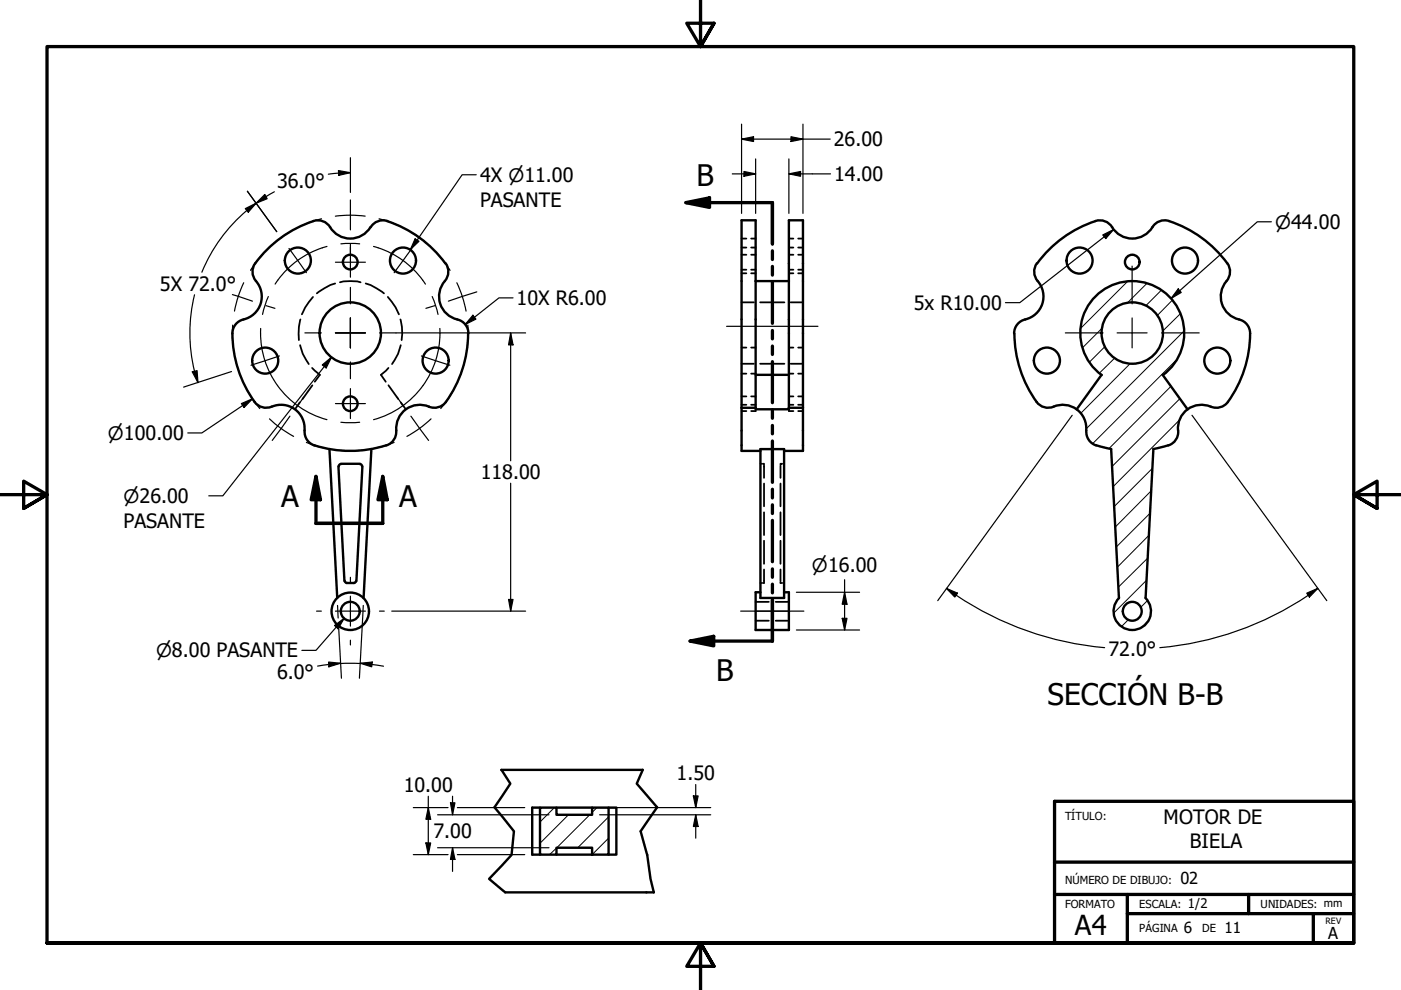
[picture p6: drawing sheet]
<svg xmlns="http://www.w3.org/2000/svg" width="297mm" height="210mm" viewBox="0 0 297 210" stroke-linecap="round" stroke-linejoin="round" font-family="sans-serif">
<!-- layer: Hatch (ANSI) -->
<g fill="none" stroke="#000" stroke-width=".21">
<path d="M239.1 59.7l-10 9.9M233.7 69.6l-4.1 4.1M234.3 73.5l-3.3 3.2M236.3 75.9l-3.2 3.2M239.6 77.1l-10.4 10.5M243.1 60.1l-4.1 4.1M246.3 61.5l-3.3 3.3M248.5 63.7l-3.1 3.2M249.5 76.2l-17.8 17.8M250.3 66.5l-3.8 3.7M251 70.2l-20.7 20.7M244.3 99.3l-8.1 8.1"/>
<path d="M248.3 81.9l-13.2 13.2M250.1 89.1l-14.1 14.1M250.2 84.5l-14.4 14.4M243.3 118.3l-6.2 6.2M243.5 113.6l-6.6 6.6M243.8 108.9l-7.1 7.1M244 104.1l-7.5 7.6M239.3 131.4l-1.5 1.4M243.1 123l-7 7M243.3 127.4l-1.4 1.3M243.4 131.7l-1.3 1.2M117.5 171.2l-3 3.1"/>
<path d="M118 179.8l-1.5 1.4M120.5 172.8l-6 6M125 172.8l-7 6.9M126.6 171.2l-1.1 1M129 177.7l-3.5 3.5M129 173.2l-6.5 6.5"/>
</g>
<!-- layer: Hidden (ANSI) -->
<g fill="none" stroke="#000" stroke-width=".38">
<path d="M72.1 59.9a9.6 9.6 0 0 1 4.4 0M157.2 57.2h1M157.2 54h1M157.2 57.9h1M157.2 52.5h1M157.2 50.6h1M159.3 57.2h.9M159.3 54h.9M159.3 57.9h.9M159.3 52.5h.9M159.3 50.6h.9M167.3 57.2h.9"/>
<path d="M167.3 54h.9M167.3 57.9h.9M167.3 52.5h.9M167.3 50.6h.9M169.2 57.2h1M169.2 54h1M169.2 57.9h1M169.2 52.5h1M169.2 50.6h1M63.6 73.2a9.6 9.6 0 0 0 1.9 4M63.7 67.7a11.2 11.2 0 0 0-.3 4.4M66.2 78l1.6 1.5-1.1 1.4"/>
<path d="M66.4 63a11.4 11.4 0 0 0-2.4 3.6M71.1 60.1a12.4 12.4 0 0 0-3.9 2.1M77.5 60.1a12.4 12.4 0 0 1 3.9 2.1M82.2 63a11.4 11.4 0 0 1 2.4 3.6M82.4 78l-1.6 1.5 1 1.4M84.9 67.7a10.1 10.1 0 0 1 .3 4.4M85 73.2a9.6 9.6 0 0 1-1.9 4M157.2 79.2h1M157.2 73.7h1M157.2 64.1h2.6M157.2 77.1h2.6M159.3 79.2h.9"/>
<path d="M159.3 73.7h.9M161.2 64.1h5.1M161.2 77.1h5.1M167.3 79.2h.9M167.3 73.7h.9M167.6 64.1h2.6M167.6 77.1h2.6M169.2 79.2h1M169.2 73.7h1M63.6 85.3l-1.1 1.5M66.2 81.7l-2.1 2.9M82.4 81.7l2.1 2.9"/>
<path d="M85 85.3l1 1.5M157.2 87.2h1M157.2 84h1M157.2 85.8h1M159.3 84h.9M159.3 85.8h.9M160.2 86.8v.1M160.2 87v.2h-.9M161.2 98.3h.3M161.7 98.3h.3v.2M162 98.7v2.6M165.5 98.7v2.6"/>
<path d="M165.7 98.3h-.2v.2M166 98.3h.2M167.3 86.8v.1M167.3 87v.2h.9M167.3 84h.9M167.3 85.8h.9M169.2 87.2h1M169.2 84h1M169.2 85.8h1M162 102.5v4.9M162 108.6v4.8M162 114.7v4.8"/>
<path d="M165.5 102.5v4.9M165.5 108.6v4.8M165.5 114.7v4.8M160.2 127.6h2.8M160.2 131.6h2.8M161.2 123.6h.3M162 120.7v2.6M162 123.5v.1h-.3M164.5 127.6h2.8M164.5 131.6h2.8M165.5 120.7v2.6M165.5 123.5v.1h.2"/>
<path d="M166 123.6h.2M138.6 189.1v.1"/>
</g>
<!-- layer: Visible (ANSI) -->
<g fill="none" stroke="#000" stroke-width=".51">
<path d="M54.1 55.8a3.3 3.3 0 0 0 .6 4.4 5.1 5.1 0 0 1-3.6 7.7 3 3 0 0 0-1.8 2.8 25 25 0 0 0 4.7 14.5M70 48.2a5 5 0 0 0 8.5 0M70 48.2a3 3 0 0 0-3.5-1.3 25.2 25.2 0 0 0-12.4 9M82.1 46.9a25 25 0 0 1 12.3 9M82.1 46.9a3 3 0 0 0-3.5 1.3M94.3 59.6a5.1 5.1 0 0 0 3.2 8.3 3 3 0 0 1 1.8 2.8M94.5 55.8a3 3 0 0 1-.2 3.8M160.2 59.6v-12.9h-3v39.8M160.2 59.6v26.9M160.2 59.6h7.1M219.8 55.8a3.3 3.3 0 0 0 .6 4.4 5.1 5.1 0 0 1-3.6 7.7 3 3 0 0 0-1.8 2.8M235.8 48.2a5 5 0 0 0 8.5 0"/>
<path d="M235.8 48.2a3 3 0 0 0-3.5-1.3 25.2 25.2 0 0 0-12.4 9M244.3 48.2a2.98 2.98 0 0 1 3.6-1.3 25 25 0 0 1 12.3 9M260.2 55.8a3.3 3.3 0 0 1-.6 4.4 5.1 5.1 0 0 0 3.7 7.7 3 3 0 0 1 1.7 2.8 25 25 0 0 1-4.7 14.5M99.3 70.7a25 25 0 0 1-4.8 14.5M160.2 79.5h7.1M215.1 70.7a25 25 0 0 0 4.7 14.5M233.6 79.5l-5.3 7.3M233.6 79.5a11 11 0 0 1-1.7-16.3 11 11 0 0 1 16.3 0 11 11 0 0 1-1.7 16.3M246.5 79.5l5.3 7.3M54 85.2a3.3 3.3 0 0 0 4.3 .8 5 5 0 0 1 6.3 5.3M64.6 91.3a3 3 0 0 0 2.1 3.1M66.6 94.4a25 25 0 0 0 15.3 0"/>
<path d="M69.8 95.2l1.7 31.6M71.8 98.9l1.2 24.3M72.3 98.3h4M72.3 98.4l-.4 .1-.1 .4M76.3 98.4l.3 .1 .2 .4M76.8 98.9l-1.2 24.3M78.7 95.2l-1.6 31.6M91 86.2a5 5 0 0 0-7 5.1 3.1 3.1 0 0 1-2.1 3.1M94.6 85.2a3 3 0 0 1-3.7 1M157.2 86.5v9.1h4M157.2 86.5h3M160.2 86.5v.3h7.1v-.3"/>
<path d="M161.2 95.2h5v31.6h-5zM167.3 86.5v-39.8h2.9v39.8M167.3 86.5h2.9M170.2 86.5v9.1h-4M219.8 85.2a3 3 0 0 0 3.6 1M223.4 86.2a5 5 0 0 1 6.9 5.1 3.1 3.1 0 0 0 2.1 3.1M232.4 94.4l3.2 .8 1.6 31.6a4 4 0 0 0 0 5.6 4 4 0 0 0 5.7 0 4 4 0 0 0 0-5.6l1.6-31.6M247.7 94.4l-3.2 .8M249.8 91.3a3 3 0 0 1-2.1 3.1M260.4 85.2a3.3 3.3 0 0 1-4.4 .8 5 5 0 0 0-6.2 5.3M73.1 123.2l.2 .3 .3 .1M73.5 123.6h1.6"/>
<path d="M75.5 123.2l-.1 .2-.4 .2M161.2 125.6h-1v8h7.1v-8h-1.1M106.3 163.2h30M114.5 171.2h3.5v1.6h7.5v-1.6h3.5v10h-3.5v-1.5h-7.5v1.5h-3.5zM114.5 171.2h-1.7v10h1.7M118 171.2h7.5M129 171.2h1.7v10h-1.7M107.1 189.2h31.5M118 181.2h7.5"/>
<circle cx="63.2" cy="55.2" r="2.76"/>
<circle cx="74.3" cy="55.6" r="1.56"/>
<circle cx="85.4" cy="55.2" r="2.76"/>
<circle cx="228.9" cy="55.2" r="2.76"/>
<circle cx="240.1" cy="55.6" r="1.56"/>
<circle cx="251.2" cy="55.2" r="2.76"/>
<circle cx="56.2" cy="76.5" r="2.76"/>
<circle cx="74.3" cy="70.6" r="6.5"/>
<circle cx="92.4" cy="76.5" r="2.76"/>
<circle cx="222" cy="76.5" r="2.76"/>
<circle cx="240.1" cy="70.6" r="6.5"/>
<circle cx="258.1" cy="76.5" r="2.76"/>
<circle cx="74.3" cy="85.6" r="1.56"/>
<circle cx="74.3" cy="129.6" r="4"/>
<circle cx="74.3" cy="129.6" r="2"/>
<circle cx="240.1" cy="129.6" r="2"/>
</g>
<!-- layer: Break Line (ANSI) -->
<path d="M106.3 163.2l1.9 3-3.4 5 4.2 5-.5 5.1-4.8 5 3.4 2.9M136.3 163.2l-1.3 3 4.3 5-3.5 5 1.4 5.1 .7 5 .7 2.9" fill="none" stroke="#000" stroke-width=".51"/>
<!-- layer: Hidden (ANSI) -->
<g fill="#000">
<circle cx="116.7" cy="179.7" r=".19"/>
<circle cx="116.7" cy="172.8" r=".19"/>
<circle cx="126.8" cy="172.8" r=".19"/>
<circle cx="126.8" cy="179.7" r=".19"/>
</g>
<!-- layer: Section Line (ANSI) -->
<g fill="none" stroke="#000" stroke-width=".7">
<path d="M145.4 43l5-1.1v2.1zM145.4 43h18.4v8.7M163.8 53.2v1.8M163.8 56.5v1.8M163.8 59.8v8.8M163.8 70.1v1.8M163.8 73.4v1.8M163.8 76.7v8.7M163.8 86.9v1.8M163.8 90.2v1.8M163.8 93.5v8.8M67 101l.9 5h-1.9z"/>
<path d="M67 101v10h14.2v-10M81.2 101l.9 5h-2zM163.8 103.7v1.9M163.8 107v1.9M163.8 110.3v8.8M146.3 135.9l5-1v2zM163.8 120.6v1.8M163.8 123.9v1.8M163.8 127.2v8.7h-17.5"/>
</g>
<g fill="#000">
<path d="M145.4 43l5-1.1v2.1z" fill-rule="evenodd"/>
<path d="M67 101l.9 5h-1.9z" fill-rule="evenodd"/>
<path d="M81.2 101l.9 5h-2z" fill-rule="evenodd"/>
<path d="M146.3 135.9l5-1v2z" fill-rule="evenodd"/>
</g>
<!-- layer: Border (ANSI) -->
<path d="M148.5 -.1v10l-2.9-5h5.8l-2.9 5 2.9-5M0 104.9h10l-5-2.9v5.8l5-2.9-5 2.9M297 104.9h-10l5-2.9v5.8l-5-2.9 5 2.9M10 199.9v-190h277v190h-277h277M151.4 204.9l-2.9-5 2.9 5h-5.8l2.9-5v10" fill="none" stroke="#000" stroke-width=".7"/>
<!-- layer: Title (ANSI) -->
<path d="M223.6 169.9h63.4v30h-63.4zM223.6 189.6h63.4M223.6 182.8h63.4M239 189.6v10.3M239 193.7h39.4M264.7 189.6v4.1M287 193.7h-8.6v6.2" fill="none" stroke="#000" stroke-width=".7"/>
<!-- layer: Center Mark (ANSI) -->
<g fill="none" stroke="#000" stroke-width=".25">
<path d="M61.3 52.7l3.7 5.1M71.1 55.6h6.4M74.3 52.4v6.4M74.3 42.4v6.3M74.3 51.8v2M87.3 52.7l-3.7 5.1M240 56.4v8M49.3 62.5l4.2 1.4M56.4 64.8l1.9 .6M59.2 75.5l-6 1.9M64.6 70.6h3.5M71.1 70.6h6.4z"/>
<path d="M74.3 67.4v6.4zM74.3 60.9v3.5M74.3 76.7v3.6M80.5 70.6h3.4M89.3 75.5l6.1 1.9M92.2 64.8l-1.9 .6M101.1 61.9l-6 2M225.9 70.6h8M236.9 70.6h6.3M240 67.4v6.4M246.3 70.6h8M61.5 88.2l-3.8 5.2"/>
<path d="M64.4 84.2l-1.2 1.6M71.1 85.6h6.4M74.3 82.4v6.3M84.2 84.2l1.1 1.6M87.1 88.2l3.8 5.2M67.1 129.6h1M71.1 129.6h6.4M74.3 122.4v1M74.3 126.4v6.4M74.3 135.7v1.1M80.5 129.6h1"/>
</g>
<!-- layer: Dimension (ANSI) -->
<g fill="none" stroke="#000" stroke-width=".25">
<path d="M71.8 36.2l2.5 .4-2.5 .6zM71.8 36.7l-2.2 .2M74.3 36.6l-2.5 .1M74.3 33.4v7.4M101 37.1h-3l-11 15.8M155.3 36.9h4.9M157.2 29.5l2.6-.5v1zM157.2 29.5h18.8M157.2 26.3v18.9M157.7 36.4l2.5 .5-2.5 .5zM160.2 33.7v11.5M167.3 36.9l2.4-.5v1z"/>
<path d="M167.3 36.9h8.8M167.3 33.7v11.5M167.7 29l2.5 .5-2.5 .5zM170.2 26.3v18.9M52 44.2l2.3-1.1-1.7 1.9zM52.5 40.5l6.2 8.6M54.3 43.1l1.8-1.9 .5 .9zM56.4 41.7a34 34 0 0 0-13.6 16M58.2 40.7l-1.8 1M88 50.6l.8 .6-1.8 1.7zM233.8 49.8l2.3-1.1-1.7 1.9zM236.1 48.7l-19.9 15.5h-3"/>
<path d="M269.6 47h-3l-18.3 16.3M40.8 78.8l1-.2 .2 2.5zM41.2 62.5a34 34 0 0 0 0 16.2M41.3 78.7l.7 2.4M49.1 78.8l-10.2 3.3M68.3 77.4l2-1.7-1.1 2.3zM70.3 75.7l-23.1 29.4h-2.9M83.9 70.6h27.5M100.3 66.8l.6 .9-2.3 1.1zM108.3 70.6l.5 2.5h-1zM108.3 70.6v27.1M108.8 63.2h-3l-7.2 5.6"/>
<path d="M249.8 61.2l.6 .8-2.1 1.3zM51.2 85.6l2.3-1-1.7 1.8zM53.5 84.6l-10.7 7.2h-3M227.3 88l-28.5 39.4M252.7 88l28.6 39.4M108.3 102.5v27.1M70.9 132.6l2.1-1.5-1.3 2.2zM71.6 128.4v1.1M71.6 129.7l.1 1.3M71.8 133.3l.6 10.5M73 131.1l-6 6.8h-3M77 129.7l-.8 14.1"/>
<path d="M77 128.4v1.1M83.1 129.6h28.3M107.8 127.1h1l-.5 2.5zM168.8 133.6h13.4M168.8 125.6h13.4M178.6 131.1h1l-.5 2.5zM179.1 125.6l.5 2.5h-1zM179.1 122.9v10.7M200.7 124.7l2.3 1.1-.6 .8zM200.7 124.7a66.9 66.9 0 0 0 33.5 12.6M277.1 125.8l2.3-1.1-1.8 1.9zM279.4 124.7a66.4 66.4 0 0 1-33.5 12.6"/>
<path d="M69.7 140.4l2.5 .2-2.5 .8zM72.2 140.7h4.2M72.2 140.6l-4.9 .6M76.4 140.6l2.5-.2-.1 1zM76.4 140.6l2.5 .3M78.8 140.9l2.5 .4M87.6 171.2h7.4M90.3 178.7h1l-.5 2.5zM90.8 171.2l.5 2.5h-1zM90.8 168.8v12.4M92.8 172.8h23.6M92.8 179.7h23.6"/>
<path d="M95.5 170.2h1l-.6 2.6zM95.9 179.7l.6 2.5h-1zM95.9 168.8v4M95.9 179.7v5.1M97 171.2h14.3M127.1 172.8h23.6M127.1 171.2h23.6M147 168.8h1l-.5 2.4zM147.5 172.8l.5 2.4h-1zM147.5 166.3v4.9M147.5 172.8v4.9M87.6 181.2h7.4"/>
<path d="M97 181.2h14.3"/>
</g>
<g fill="#000">
<path d="M71.8 36.2l2.5 .4-2.5 .6z" fill-rule="evenodd"/>
<path d="M157.7 36.4l2.5 .5-2.5 .5z" fill-rule="evenodd"/>
<path d="M157.2 29.5l2.6-.5v1z" fill-rule="evenodd"/>
<path d="M167.7 29l2.5 .5-2.5 .5z" fill-rule="evenodd"/>
<path d="M167.3 36.9l2.4-.5v1z" fill-rule="evenodd"/>
<path d="M52 44.2l2.3-1.1-1.7 1.9z" fill-rule="evenodd"/>
<path d="M54.3 43.1l1.8-1.9 .5 .9z" fill-rule="evenodd"/>
<path d="M88 50.6l.8 .6-1.8 1.7z" fill-rule="evenodd"/>
<path d="M233.8 49.8l2.3-1.1-1.7 1.9z" fill-rule="evenodd"/>
<path d="M40.8 78.8l1-.2 .2 2.5z" fill-rule="evenodd"/>
<path d="M68.3 77.4l2-1.7-1.1 2.3z" fill-rule="evenodd"/>
<path d="M100.3 66.8l.6 .9-2.3 1.1z" fill-rule="evenodd"/>
<path d="M108.3 70.6l.5 2.5h-1z" fill-rule="evenodd"/>
<path d="M249.8 61.2l.6 .8-2.1 1.3z" fill-rule="evenodd"/>
<path d="M51.2 85.6l2.3-1-1.7 1.8z" fill-rule="evenodd"/>
<path d="M70.9 132.6l2.1-1.5-1.3 2.2z" fill-rule="evenodd"/>
<path d="M107.8 127.1h1l-.5 2.5z" fill-rule="evenodd"/>
<path d="M178.6 131.1h1l-.5 2.5z" fill-rule="evenodd"/>
<path d="M179.1 125.6l.5 2.5h-1z" fill-rule="evenodd"/>
<path d="M200.7 124.7l2.3 1.1-.6 .8z" fill-rule="evenodd"/>
<path d="M277.1 125.8l2.3-1.1-1.8 1.9z" fill-rule="evenodd"/>
<path d="M69.7 140.4l2.5 .2-2.5 .8z" fill-rule="evenodd"/>
<path d="M76.4 140.6l2.5-.2-.1 1z" fill-rule="evenodd"/>
<path d="M90.3 178.7h1l-.5 2.5z" fill-rule="evenodd"/>
<path d="M90.8 171.2l.5 2.5h-1z" fill-rule="evenodd"/>
<path d="M95.5 170.2h1l-.6 2.6z" fill-rule="evenodd"/>
<path d="M147 168.8h1l-.5 2.4z" fill-rule="evenodd"/>
<path d="M147.5 172.8l.5 2.4h-1z" fill-rule="evenodd"/>
<path d="M95.9 179.7l.6 2.5h-1z" fill-rule="evenodd"/>
</g>
<!-- layer: Centerline (ANSI) -->
<g fill="none" stroke="#000" stroke-width=".25">
<path d="M51.7 59.9l-1.2 3-.8 3.1M55.9 53.7l-2.8 3.6M61.2 49.3l-3.2 2.3M68.2 46.4l-4.3 1.5M69.3 52.2a19 19 0 0 0-11 8M71.1 45.8l3.2-.2 3.1 .2M72.3 51.7h4M79.2 52.2a19 19 0 0 1 11 8M80.4 46.4l4.2 1.5M87.3 49.3l3.2 2.3M92.7 53.7l2.7 3.6M96.9 59.9l1.1 3 .8 3.1"/>
<path d="M49.3 68.9l.1 4.6M50 76.4l1.2 3.8M55.3 69.6a19 19 0 0 0 14 19.4M56.9 62.9l-1.2 3.8M91.6 62.9l1.3 3.8M93.3 69.6a19 19 0 0 1-14.1 19.4M98.6 76.4l-1.3 3.8M99.2 68.9l-.1 4.6M154.1 69.2h19.3M52.5 82.9l2.6 3.7M57.1 88.8l2.5 2 2.7 1.7M65 93.8l4.3 1.3"/>
<path d="M72.3 95.5h4M72.3 89.5h4M83.6 93.8l-4.4 1.3M91.4 88.8l-2.5 2-2.6 1.7M96 82.9l-2.6 3.7M157 129.6h10.4M160.1 129.6h10.3"/>
</g>
<g font-size="6.3">
<text x="147.7" y="39.3">B</text>
<text x="59.6" y="107.5">A</text>
<text x="84.6" y="107.5">A</text>
<text x="151.8" y="144.3">B</text>
<text x="222.1" y="149.4">SECCIÓN B-B</text>
</g>
<text font-size="5.8" x="227.9" y="198.3">A4</text>
<g font-size="4.2">
<text x="176.8" y="31">26.00</text>
<text x="58.7" y="39.8">36.0°</text>
<text x="101.8" y="38.5">4X ⌀11.00</text>
<text x="176.8" y="38.4">14.00</text>
<text x="101.8" y="44">PASANTE</text>
<text x="33.9" y="61.6">5X 72.0°</text>
<text x="109.5" y="64.7">10X R6.00</text>
<text x="193.7" y="65.7">5x R10.00</text>
<text x="101.9" y="101.6">118.00</text>
<text x="26.2" y="112">PASANTE</text>
<text x="58.7" y="143.9">6.0°</text>
<text x="235" y="139.1">72.0°</text>
<text x="85.6" y="168">10.00</text>
<text x="143.4" y="165.5">1.50</text>
<text x="91.9" y="177.8">7.00</text>
<text x="246.7" y="174.8">MOTOR DE</text>
<text x="252.3" y="179.9">BIELA</text>
</g>
<g font-size="3.9">
<text x="270.4" y="48.5">⌀44.00</text>
<text x="22.9" y="93.3">⌀100.00</text>
<text x="26.2" y="106.6">⌀26.00</text>
<text x="172.1" y="121.3">⌀16.00</text>
<text x="33.1" y="139.4">⌀8.00 PASANTE</text>
</g>
<g font-size="3.5">
<text x="250.3" y="187.5">02</text>
<text x="281.6" y="199">A</text>
</g>
<g font-size="3.2">
<text x="251" y="197.8">6</text>
<text x="259.6" y="197.8">11</text>
</g>
<text font-size="2.8" x="251.8" y="192.5">1/2</text>
<g font-size="2.3">
<text x="225.8" y="174">TÍTULO:</text>
<text x="225.8" y="187.4">NÚMERO DE DIBUJO:</text>
<text x="225.8" y="192.5">FORMATO</text>
<text x="241.6" y="197.6">PÁGINA</text>
<text x="241.6" y="192.5">ESCALA:</text>
<text x="254.9" y="197.6">DE</text>
<text x="267.3" y="192.5">UNIDADES: mm</text>
</g>
<text font-size="1.8" x="281.1" y="195.8">REV</text>
</svg>
